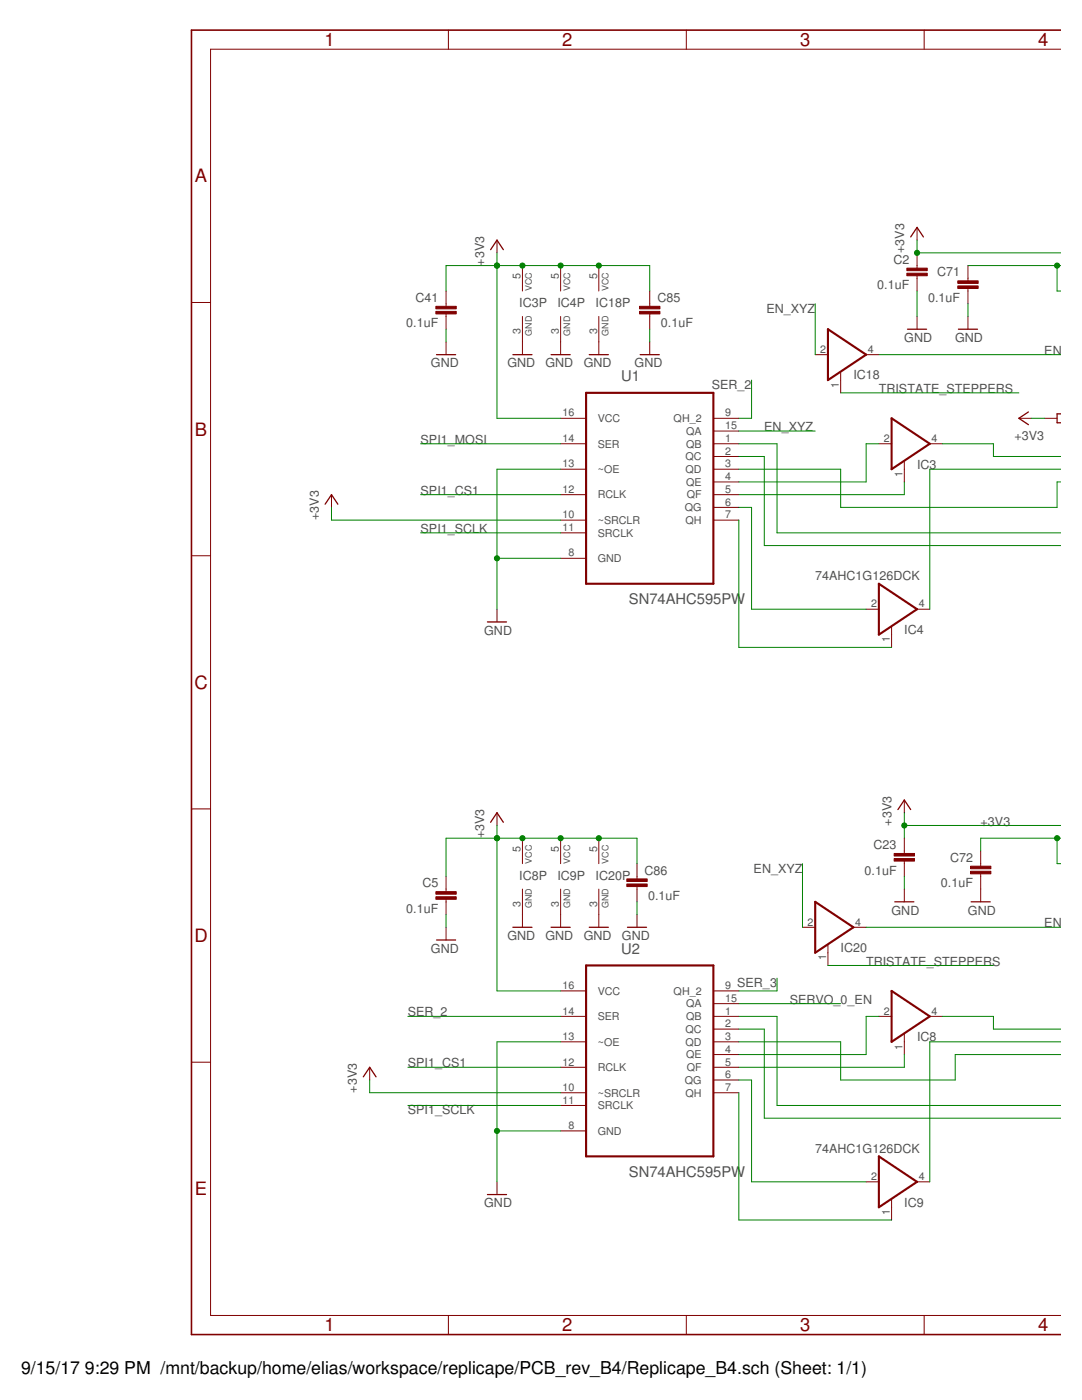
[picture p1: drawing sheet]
<svg xmlns="http://www.w3.org/2000/svg" width="216mm" height="279mm" viewBox="0 0 216 279" stroke-linecap="round" stroke-linejoin="round" font-family="sans-serif">
<path d="M116.9 78.4h25.4v38.1h-25.4zM165.2 65.7l7.6 5.1-7.6 5.1zM177.9 83.5l7.6 5.1-7.6 5zM175.4 116.5l7.6 5.1-7.6 5.1zM162.7 180l7.6 5.1-7.6 5zM116.9 192.7h25.4v38.1h-25.4zM177.9 197.8l7.6 5-7.6 5.1zM175.4 230.8l7.6 5.1-7.6 5z" fill="none" stroke="#800000" stroke-width=".42"/>
<g fill="none" stroke="#800000" stroke-width=".2">
<path d="M89.5 6v3.8M136.9 6v3.8M184.4 6v3.8M211.8 9.8h-169.8v252.7h169.8M89 58.1v3M99.2 47.9v2.6M104.2 53v5.1M111.9 53v5.1M119.5 53v5.1M129.6 58.1v3M183 45.4v2.5M183 50.5v3"/>
<path d="M183 55v3.1M193.1 53v3M193.1 57.6v3M38.2 60.4h3.8M89 62.7v3M89 68.2v2.6M104.2 63.2v7.6M111.9 63.2v7.6M119.5 63.2v7.6M129.6 62.7v3M129.6 68.2v2.6M162.7 70.8h2.5"/>
<path d="M167.7 74.3v4.1M172.8 70.8h2.6M183 63.2v2.5M193.1 63.2v2.5M66.1 98.7v2.6M111.9 83.5h5M111.9 88.6h5M111.9 93.6h5M111.9 98.7h5M142.3 83.5h5.1M142.3 88.6h5.1M142.3 93.6h5.1"/>
<path d="M142.3 98.7h5.1M142.3 86h5.1M142.3 91.1h5.1M142.3 96.2h5.1M175.4 88.6h2.5M180.4 92.1v4.1M185.5 88.6h2.6M203.3 83.5h2.5M208.4 83.5h2.5M38.2 110.9h3.8M111.9 103.8h5M111.9 106.3h5"/>
<path d="M111.9 111.4h5M142.3 103.8h5.1M142.3 101.3h5.1M99.2 121.6v2.5M172.8 121.6h2.6M177.9 125.1v4.1M183 121.6h2.5M180.4 159.7v2.5M38.2 161.4h3.8M89 174.9v3M89 179.5v3M99.2 162.2v2.5"/>
<path d="M104.2 167.3v5.1M104.2 177.4v7.7M111.9 167.3v5.1M111.9 177.4v7.7M119.5 167.3v5.1M119.5 177.4v7.7M127.1 172.4v3M127.1 176.9v3.1M180.4 167.3v3M180.4 171.9v3M180.4 177.4v2.6M195.7 169.8v3.1"/>
<path d="M195.7 174.4v5.6M89 185.1v2.5M111.9 197.8h5M127.1 182.5v2.6M142.3 197.8h5.1M160.1 185.1h2.6M165.2 188.6v4.1M170.3 185.1h2.5M38.2 212h3.8M73.8 213v2.5M111.9 202.8h5M111.9 207.9h5"/>
<path d="M111.9 213h5M111.9 218.1h5M142.3 202.8h5.1M142.3 207.9h5.1M142.3 213h5.1M142.3 218.1h5.1M142.3 200.3h5.1M142.3 205.4h5.1M142.3 210.5h5.1M142.3 215.5h5.1M175.4 202.8h2.5M180.4 206.4v4.1"/>
<path d="M185.5 202.8h2.6M99.2 235.9v2.5M111.9 220.6h5M111.9 225.7h5M172.8 235.9h2.6M177.9 239.4v4.1M183 235.9h2.5M89.5 262.5v3.8M136.9 262.5v3.8M184.4 262.5v3.8"/>
</g>
<path d="M211.8 6h-173.6v260.3h173.6" fill="none" stroke="#800000" stroke-width=".32"/>
<g fill="none" stroke="#800000" stroke-width=".25">
<path d="M97.9 49.8l1.3-1.9 1.2 1.9M181.7 47.3l1.3-1.9 1.3 1.9M87.1 70.8h3.8M102.3 70.8h3.9M110 70.8h3.8M117.6 70.8h3.8M127.7 70.8h3.9M181.1 65.7h3.8M191.2 65.7h3.9M205.2 82.2l-1.9 1.3 1.9 1.3M211.8 82.6h-.9v1.8h.9M64.9 100.6l1.2-1.9 1.3 1.9"/>
<path d="M97.3 124.1h3.8M97.9 164.1l1.3-1.9 1.2 1.9M178.5 180h3.9M179.2 161.6l1.2-1.9 1.3 1.9M193.8 180h3.8M87.1 187.6h3.8M102.3 185.1h3.9M110 185.1h3.8M117.6 185.1h3.8M125.2 185.1h3.8M72.5 214.9l1.3-1.9 1.2 1.9M97.3 238.4h3.8"/>
</g>
<g fill="#800000" stroke="#800000" stroke-width=".2">
<path d="M87 62.1h4v.6h-4z"/>
<path d="M87 61.1h4v.5h-4z"/>
<path d="M181 54.5h4v.5h-4z"/>
<path d="M181 53.5h4v.5h-4z"/>
<path d="M87 179h4v.5h-4z"/>
<path d="M87 177.9h4v.6h-4z"/>
<path d="M178.4 171.3h4.1v.6h-4.1z"/>
<path d="M178.4 170.3h4.1v.5h-4.1z"/>
<path d="M191.1 57.1h4.1v.5h-4.1z"/>
<path d="M191.1 56h4.1v.6h-4.1z"/>
<path d="M193.7 173.9h4v.5h-4z"/>
<path d="M193.7 172.9h4v.5h-4z"/>
<path d="M127.6 62.1h4.1v.6h-4.1z"/>
<path d="M127.6 61.1h4.1v.5h-4.1z"/>
<path d="M125.1 176.4h4v.5h-4z"/>
<path d="M125.1 175.4h4v.5h-4z"/>
</g>
<g fill="none" stroke="#008000" stroke-width=".2">
<path d="M89 58.1v-5.1h40.6v5.1M99.2 50.5v33h12.7M183 47.9v2.6h28.8M183 58.1v5.1M193.1 53h18.7M210.9 53v5.1h.9M89 65.7v2.5M129.6 65.7v2.5M150 75.9v7.6h-2.6M162.7 60.6v10.2M167.7 78.4h35.6M175.4 70.8h36.4"/>
<path d="M193.1 60.6v2.6M83.9 98.7h28M83.9 88.6h28M111.9 93.6h-12.7v28M147.4 93.6h20.3v7.7h43.2v-5.1h.9M147.4 88.6h7.6v17.7h56.8M147.4 91.1h5.1v17.8h59.3M147.4 86h15.3M175.4 88.6h-2.6v7.6h-25.4M180.4 96.2v2.5h-33M188.1 88.6h10.1v2.5h13.6M205.8 83.5h2.6"/>
<path d="M211.8 93.6h-26.3v28M66.1 101.3v2.5h45.8M83.9 106.3h28M99.2 111.4h12.7M147.4 101.3h2.6v20.3h22.8M147.4 103.8v25.4h30.5M99.2 164.7v33.1h12.7M127.1 172.4v-5.1h-38.1v7.6M127.1 180v2.5M160.1 172.4v12.7M180.4 162.2v5.1M180.4 174.9v2.5"/>
<path d="M180.4 164.7h31.4M210.9 167.3v5.1h.9M211.8 167.3h-16.1v2.5M89 182.5v2.6M155 195.2v2.6h-7.6M165.2 192.7h33M172.8 185.1h39M73.8 215.5v2.6h38.1M81.4 213h30.5M81.4 202.8h30.5M111.9 207.9h-12.7v28M147.4 207.9h20.3v7.6h22.9v-5h21.2"/>
<path d="M147.4 202.8h7.6v17.8h56.8M147.4 215.5h2.6v20.4h22.8M147.4 200.3h20.3M147.4 205.4h5.1v17.8h59.3M147.4 218.1v25.4h30.5M175.4 202.8h-2.6v7.7h-25.4M180.4 210.5v2.5h-33M188.1 202.8h10.1v2.6h13.6M211.8 207.9h-26.3v28M81.4 220.6h30.5M99.2 225.7h12.7"/>
</g>
<g fill="#008000" stroke="#008000" stroke-width=".2">
<circle cx="99.2" cy="111.4" r=".51"/>
<circle cx="99.2" cy="225.7" r=".51"/>
<circle cx="99.2" cy="53" r=".51"/>
<circle cx="104.2" cy="53" r=".51"/>
<circle cx="111.9" cy="53" r=".51"/>
<circle cx="119.5" cy="53" r=".51"/>
<circle cx="183" cy="50.5" r=".51"/>
<circle cx="99.2" cy="167.3" r=".51"/>
<circle cx="104.2" cy="167.3" r=".51"/>
<circle cx="111.9" cy="167.3" r=".51"/>
<circle cx="119.5" cy="167.3" r=".51"/>
<circle cx="180.4" cy="164.7" r=".51"/>
<circle cx="210.9" cy="53" r=".51"/>
<circle cx="210.9" cy="167.3" r=".51"/>
</g>
<g font-size="3.7" fill="#800000">
<text x="64.7" y="9.2">1</text>
<text x="112.2" y="9.2">2</text>
<text x="159.7" y="9.2">3</text>
<text x="207.1" y="9.2">4</text>
<text x="38.9" y="36.4">A</text>
<text x="38.9" y="86.9">B</text>
<text x="38.8" y="137.5">C</text>
<text x="38.8" y="188">D</text>
<text x="38.9" y="238.6">E</text>
<text x="64.7" y="265.7">1</text>
<text x="112.2" y="265.7">2</text>
<text x="159.7" y="265.7">3</text>
<text x="207.1" y="265.7">4</text>
</g>
<g font-size="3.5">
<text x="4.2" y="274.2">9/15/17</text>
<text x="17" y="274.2">9:29 PM /mnt/backup/home/elias/workspace/replicape/PCB_rev_B4/Replicape_B4.sch (Sheet: 1/1)</text>
</g>
<g font-size="2.9" fill="#505050">
<text x="123.9" y="76.1">U1</text>
<text x="125.5" y="120.6">SN74AHC595PW</text>
<text x="123.9" y="190.3">U2</text>
<text x="125.5" y="234.8">SN74AHC595PW</text>
</g>
<g font-size="2.5" fill="#505050">
<text x="96.6" y="53" transform="rotate(-90 96.6 53)">+3V3</text>
<text x="178.3" y="52.6">C2</text>
<text x="180.4" y="50.5" transform="rotate(-90 180.4 50.5)">+3V3</text>
<text x="175" y="57.7">0.1uF</text>
<text x="187" y="55.2">C71</text>
<text x="81.1" y="65.3">0.1uF</text>
<text x="82.9" y="60.2">C41</text>
<text x="103.6" y="61.3">IC3P</text>
<text x="111.2" y="61.3">IC4P</text>
<text x="118.8" y="61.3">IC18P</text>
<text x="131.2" y="60.2">C85</text>
<text x="131.9" y="65.3">0.1uF</text>
<text x="152.9" y="62.4">EN_XYZ</text>
<text x="185.2" y="60.2">0.1uF</text>
<text x="180.4" y="68.2">GND</text>
<text x="190.6" y="68.2">GND</text>
<text x="208.4" y="70.8">ENABLE</text>
<text x="86" y="73.3">GND</text>
<text x="101.2" y="73.3">GND</text>
<text x="108.9" y="73.3">GND</text>
<text x="116.5" y="73.3">GND</text>
<text x="126.6" y="73.3">GND</text>
<text x="142" y="77.6">SER_2</text>
<text x="170.3" y="75.7">IC18</text>
<text x="175.4" y="78.4">TRISTATE_STEPPERS</text>
<text x="83.9" y="88.6">SPI1_MOSI</text>
<text x="152.5" y="86">EN_XYZ</text>
<text x="202.5" y="87.8">+3V3</text>
<text x="183" y="93.5">IC3</text>
<text x="83.9" y="98.7">SPI1_CS1</text>
<text x="63.6" y="103.8" transform="rotate(-90 63.6 103.8)">+3V3</text>
<text x="83.9" y="106.3">SPI1_SCLK</text>
<text x="162.7" y="115.7">74AHC1G126DCK</text>
<text x="96.6" y="126.7">GND</text>
<text x="180.4" y="126.5">IC4</text>
<text x="96.6" y="167.3" transform="rotate(-90 96.6 167.3)">+3V3</text>
<text x="177.9" y="164.7" transform="rotate(-90 177.9 164.7)">+3V3</text>
<text x="195.7" y="164.7">+3V3</text>
<text x="174.3" y="169.4">C23</text>
<text x="189.6" y="172">C72</text>
<text x="84.3" y="177.1">C5</text>
<text x="103.6" y="175.5">IC8P</text>
<text x="111.2" y="175.5">IC9P</text>
<text x="118.8" y="175.5">IC20P</text>
<text x="128.6" y="174.5">C86</text>
<text x="129.3" y="179.6">0.1uF</text>
<text x="150.4" y="174.1">EN_XYZ</text>
<text x="172.5" y="174.5">0.1uF</text>
<text x="187.7" y="177.1">0.1uF</text>
<text x="81.1" y="182.1">0.1uF</text>
<text x="177.9" y="182.5">GND</text>
<text x="193.1" y="182.5">GND</text>
<text x="208.4" y="185.1">ENABLE</text>
<text x="86" y="190.1">GND</text>
<text x="101.2" y="187.6">GND</text>
<text x="108.9" y="187.6">GND</text>
<text x="116.5" y="187.6">GND</text>
<text x="124.1" y="187.6">GND</text>
<text x="167.7" y="190">IC20</text>
<text x="147.1" y="197">SER_3</text>
<text x="172.8" y="192.7">TRISTATE_STEPPERS</text>
<text x="81.4" y="202.8">SER_2</text>
<text x="157.6" y="200.3">SERVO_0_EN</text>
<text x="183" y="207.8">IC8</text>
<text x="81.4" y="213">SPI1_CS1</text>
<text x="71.2" y="218.1" transform="rotate(-90 71.2 218.1)">+3V3</text>
<text x="81.4" y="222.4">SPI1_SCLK</text>
<text x="162.7" y="230">74AHC1G126DCK</text>
<text x="96.6" y="240.9">GND</text>
<text x="180.4" y="240.8">IC9</text>
</g>
<g font-size="2.1" fill="#505050">
<text x="103.9" y="55.7" transform="rotate(-90 103.9 55.7)">5</text>
<text x="111.5" y="55.7" transform="rotate(-90 111.5 55.7)">5</text>
<text x="119.1" y="55.7" transform="rotate(-90 119.1 55.7)">5</text>
<text x="103.9" y="66.7" transform="rotate(-90 103.9 66.7)">3</text>
<text x="111.5" y="66.7" transform="rotate(-90 111.5 66.7)">3</text>
<text x="119.1" y="66.7" transform="rotate(-90 119.1 66.7)">3</text>
<text x="163.7" y="70.4">2</text>
<text x="173.2" y="70.4">4</text>
<text x="167.4" y="77.4" transform="rotate(-90 167.4 77.4)">1</text>
<text x="112.2" y="83.1">16</text>
<text x="144.7" y="83.1">9</text>
<text x="112.2" y="88.2">14</text>
<text x="119.3" y="84.2">VCC</text>
<text x="119.3" y="89.3">SER</text>
<text x="134.4" y="84.2">QH_2</text>
<text x="136.9" y="86.8">QA</text>
<text x="136.9" y="89.3">QB</text>
<text x="144.7" y="85.7">15</text>
<text x="144.7" y="88.2">1</text>
<text x="176.4" y="88.2">2</text>
<text x="185.9" y="88.2">4</text>
<text x="112.2" y="93.3">13</text>
<text x="119.3" y="94.4">~OE</text>
<text x="136.8" y="91.9">QC</text>
<text x="136.8" y="94.4">QD</text>
<text x="144.7" y="90.7">2</text>
<text x="144.7" y="93.3">3</text>
<text x="144.7" y="95.8">4</text>
<text x="180.1" y="95.2" transform="rotate(-90 180.1 95.2)">1</text>
<text x="112.2" y="98.4">12</text>
<text x="119.3" y="99.5">RCLK</text>
<text x="136.9" y="96.9">QE</text>
<text x="137" y="99.5">QF</text>
<text x="144.7" y="98.4">5</text>
<text x="144.7" y="100.9">6</text>
<text x="112.2" y="103.4">10</text>
<text x="112.2" y="106">11</text>
<text x="119.3" y="104.6">~SRCLR</text>
<text x="119.3" y="107.1">SRCLK</text>
<text x="136.7" y="102">QG</text>
<text x="136.8" y="104.6">QH</text>
<text x="144.7" y="103.4">7</text>
<text x="113.4" y="111.1">8</text>
<text x="119.3" y="112.2">GND</text>
<text x="173.8" y="121.2">2</text>
<text x="183.3" y="121.2">4</text>
<text x="177.5" y="128.2" transform="rotate(-90 177.5 128.2)">1</text>
<text x="103.9" y="170" transform="rotate(-90 103.9 170)">5</text>
<text x="111.5" y="170" transform="rotate(-90 111.5 170)">5</text>
<text x="119.1" y="170" transform="rotate(-90 119.1 170)">5</text>
<text x="103.9" y="181" transform="rotate(-90 103.9 181)">3</text>
<text x="111.5" y="181" transform="rotate(-90 111.5 181)">3</text>
<text x="119.1" y="181" transform="rotate(-90 119.1 181)">3</text>
<text x="161.1" y="184.7">2</text>
<text x="170.6" y="184.7">4</text>
<text x="164.8" y="191.7" transform="rotate(-90 164.8 191.7)">1</text>
<text x="112.2" y="197.4">16</text>
<text x="144.7" y="197.4">9</text>
<text x="112.2" y="202.5">14</text>
<text x="119.3" y="198.5">VCC</text>
<text x="119.3" y="203.6">SER</text>
<text x="134.4" y="198.5">QH_2</text>
<text x="136.9" y="201.1">QA</text>
<text x="136.9" y="203.6">QB</text>
<text x="144.7" y="200">15</text>
<text x="144.7" y="202.5">1</text>
<text x="176.4" y="202.5">2</text>
<text x="185.9" y="202.5">4</text>
<text x="112.2" y="207.6">13</text>
<text x="119.3" y="208.7">~OE</text>
<text x="136.8" y="206.1">QC</text>
<text x="136.8" y="208.7">QD</text>
<text x="144.7" y="205">2</text>
<text x="144.7" y="207.6">3</text>
<text x="180.1" y="209.5" transform="rotate(-90 180.1 209.5)">1</text>
<text x="112.2" y="212.6">12</text>
<text x="119.3" y="213.8">RCLK</text>
<text x="136.9" y="211.2">QE</text>
<text x="137" y="213.8">QF</text>
<text x="144.7" y="210.1">4</text>
<text x="144.7" y="212.6">5</text>
<text x="144.7" y="215.2">6</text>
<text x="112.2" y="217.7">10</text>
<text x="112.2" y="220.3">11</text>
<text x="119.3" y="218.8">~SRCLR</text>
<text x="119.3" y="221.4">SRCLK</text>
<text x="136.7" y="216.3">QG</text>
<text x="136.8" y="218.8">QH</text>
<text x="144.7" y="217.7">7</text>
<text x="113.4" y="225.3">8</text>
<text x="119.3" y="226.5">GND</text>
<text x="173.8" y="235.5">2</text>
<text x="183.3" y="235.5">4</text>
<text x="177.5" y="242.5" transform="rotate(-90 177.5 242.5)">1</text>
</g>
<g font-size="1.8" fill="#505050">
<text x="106.1" y="58.1" transform="rotate(-90 106.1 58.1)">VCC</text>
<text x="113.8" y="58.1" transform="rotate(-90 113.8 58.1)">VCC</text>
<text x="121.4" y="58.1" transform="rotate(-90 121.4 58.1)">VCC</text>
<text x="106.1" y="67" transform="rotate(-90 106.1 67)">GND</text>
<text x="113.8" y="67" transform="rotate(-90 113.8 67)">GND</text>
<text x="121.4" y="67" transform="rotate(-90 121.4 67)">GND</text>
<text x="106.1" y="172.4" transform="rotate(-90 106.1 172.4)">VCC</text>
<text x="113.8" y="172.4" transform="rotate(-90 113.8 172.4)">VCC</text>
<text x="121.4" y="172.4" transform="rotate(-90 121.4 172.4)">VCC</text>
<text x="106.1" y="181.3" transform="rotate(-90 106.1 181.3)">GND</text>
<text x="113.8" y="181.3" transform="rotate(-90 113.8 181.3)">GND</text>
<text x="121.4" y="181.3" transform="rotate(-90 121.4 181.3)">GND</text>
</g>
</svg>
